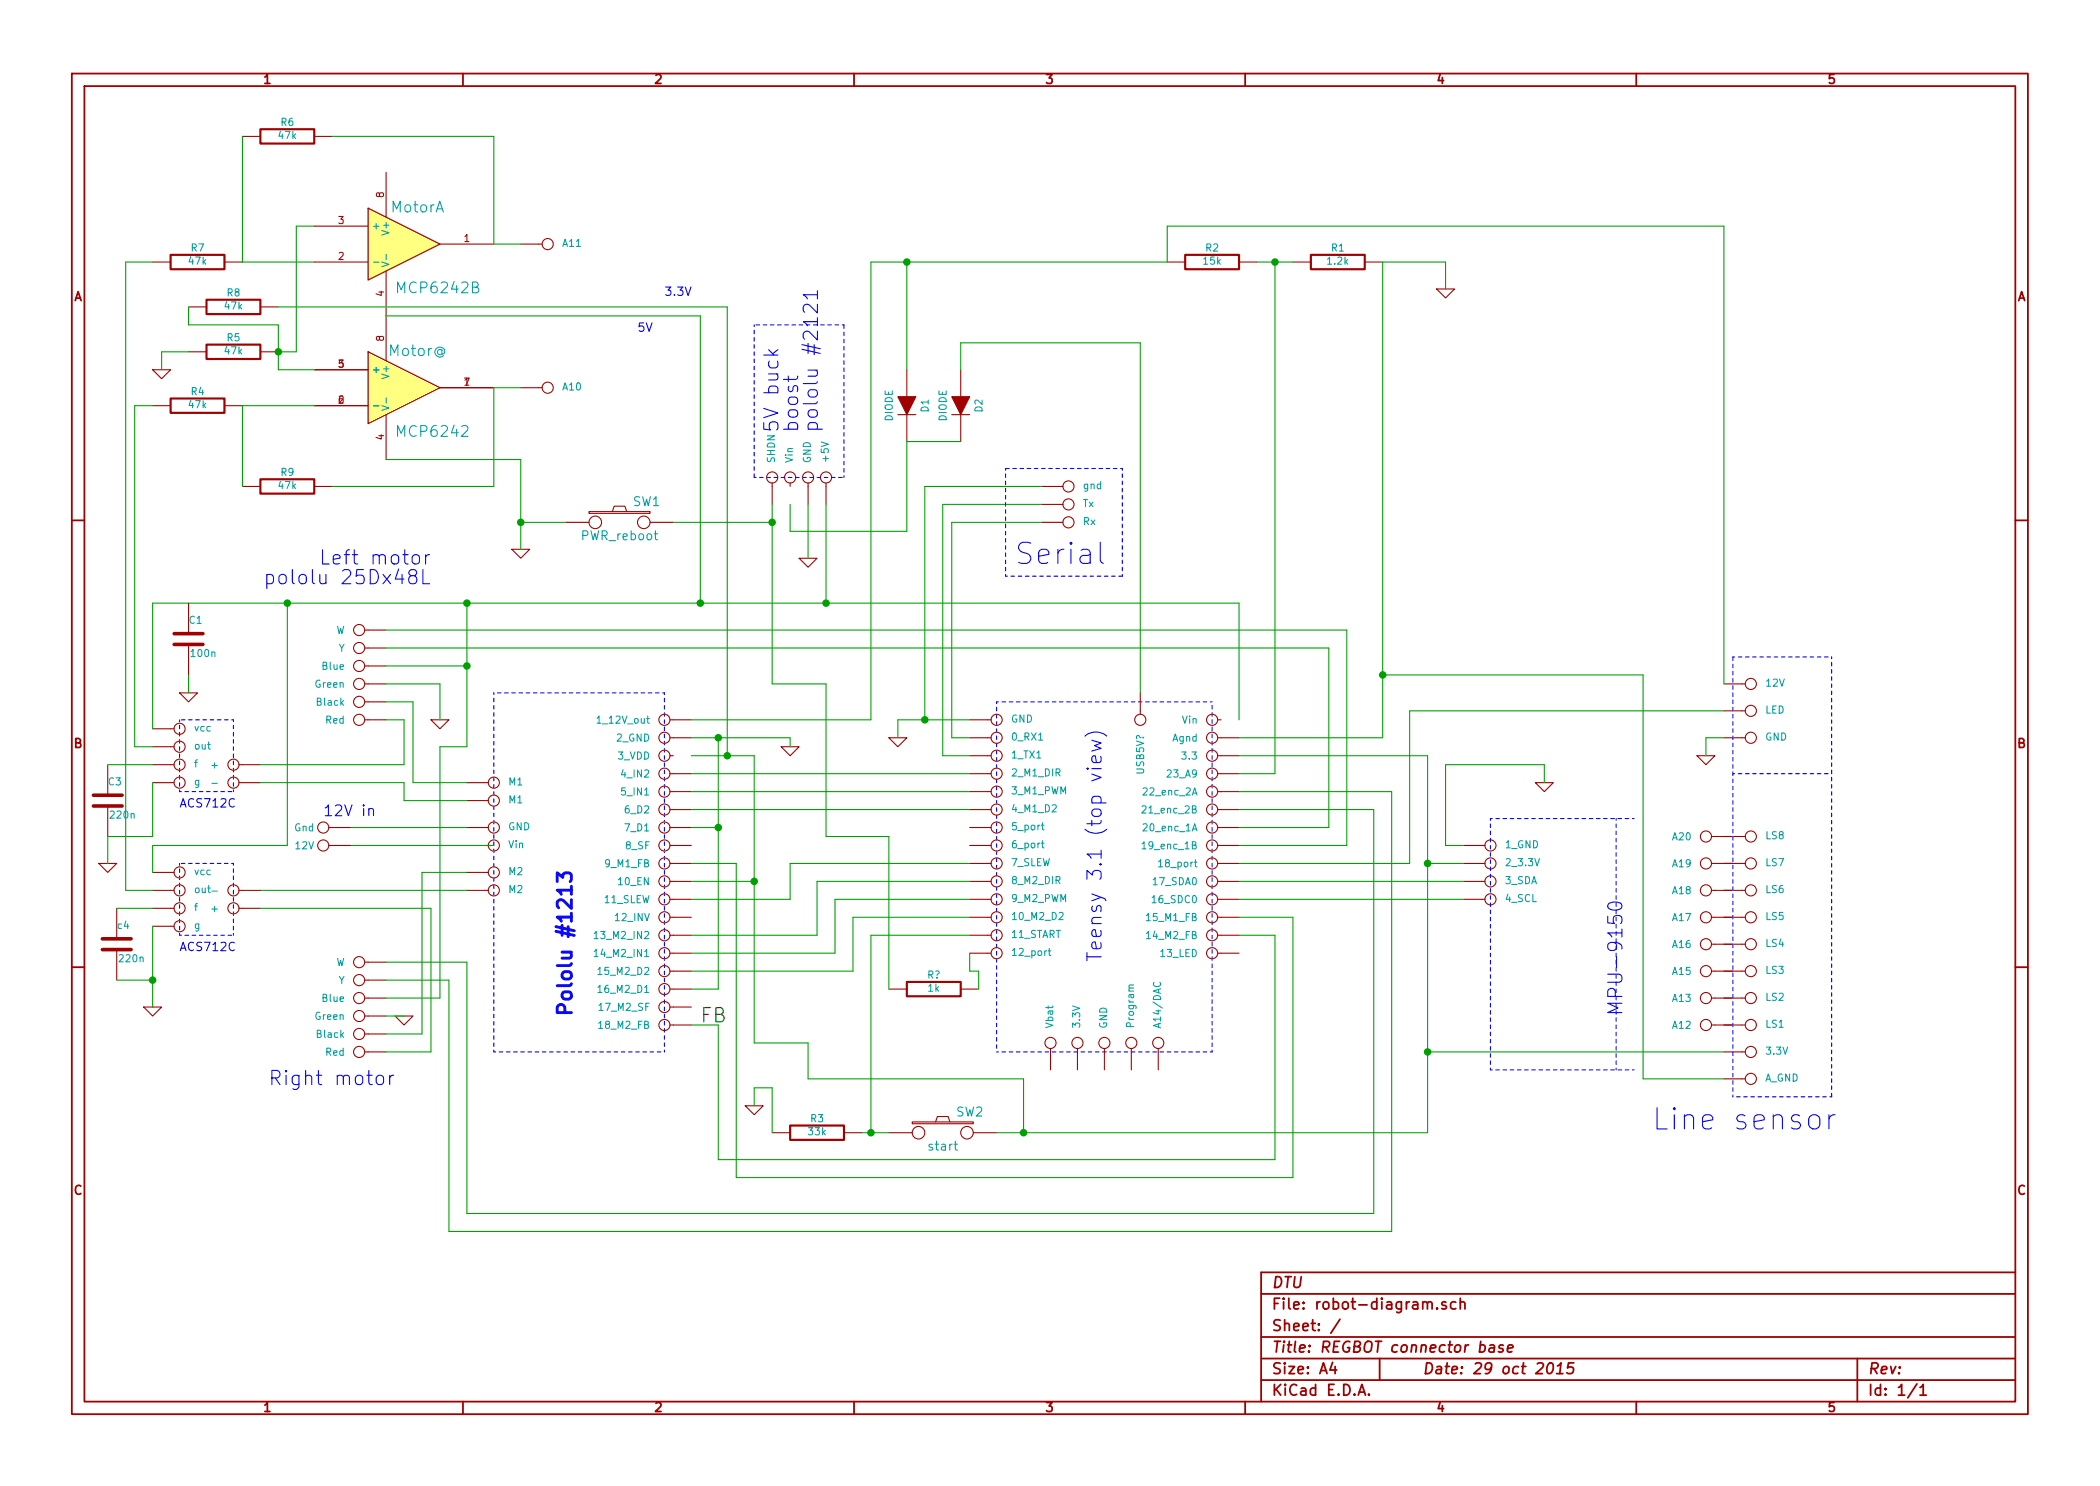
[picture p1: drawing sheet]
<svg xmlns="http://www.w3.org/2000/svg" width="297mm" height="210mm" viewBox="0 0 297 210" stroke-linecap="round" stroke-linejoin="round" font-family="sans-serif">
<g fill="none" stroke="#a00000" stroke-width=".25">
<path d="M10.2 10.4h276.6v189.7h-276.6zM11.9 12.2h273.2v186.1h-273.2zM65.5 10.4v1.8M120.8 10.4v1.8M176.1 10.4v1.8M231.4 10.4v1.8M10.2 73.6h1.7M285.1 73.6h1.7M10.2 136.8h1.7M285.1 136.8h1.7M65.5 198.3v1.8M120.8 198.3v1.8"/>
<path d="M176.1 198.3v1.8M178.4 183.1h106.7M178.4 189.2h106.7M178.4 195.3h106.7M178.4 192.2h106.7M188.5 192.8l-.4 1h1M188.8 193.3v1.1M189.5 186.7l-1.3 1.9M192.1 197.4l.5-1.5 .5 1.5M192.3 197h.7M193.6 197.3h.1l-.1 .1-.1-.1h.1v.1M195.1 192.2v3.1"/>
<path d="M201.9 184.4a.35 .35 0 0 1 .3-.2 .35 .35 0 0 1 .4 .2v.8M203.3 185.1h.1l-.1 .1-.1-.1h.1v.1M204.5 184.3l-.3-.1-.3 .2 .1 .2 .5 .2 .1 .1-.1 .2-.1 .1-.5-.1M205.9 184.3a.48 .48 0 0 0-.6 0l-.1 .6a.48 .48 0 0 0 .7 .2M206.6 184.3a.38 .38 0 0 1 .6 .1v.8M206.6 183.7v1.5M209.4 190.4l.1-.1 .5 .1 .1 .2-.1 .4a.52 .52 0 0 1-.7 .2M210.7 190.4l.2-.1 .4 .1 .1 .1-.1 .8M211.4 190.7h-.5a.35 .35 0 0 0-.3 .5l.2 .1 .5-.1M212.6 190.4l-.3-.1-.2 .1-.1 .2 .2 .2 .4 .1v.2l-.2 .2-.5-.1M213.2 190.8l.8-.1-.1-.3-.1-.1-.4 .1-.2 .7 .2 .2 .4-.1M219.1 192.9a.34 .34 0 0 1 .6 .2 .87 .87 0 0 1-.6 1.3l-.2-.1a1.13 1.13 0 0 1 .2-1.4z"/>
<path d="M220.2 194.4h.9M220.3 193.3l.5-.5-.2 1.6M222.6 192.8h-.7l-.2 .8 .2-.2 .6 .1 .1 .2-.2 .5a.62 .62 0 0 1-.8 0M231.4 198.3v1.8M262.7 192.2v6.1M271.1 195.8l-1.3 2M271.6 196.3l.4-.4v1.5M271.6 197.4h.9M285.1 180h-106.7v18.3"/>
</g>
<g fill="none" stroke="#00f" stroke-width=".15" stroke-dasharray=".5" stroke-dashoffset=".3">
<path d="M106.7 46v21.6M119.4 46h-12.7M106.7 67.6h12.7M119.4 67.6v-21.6M142.2 66.3v15.2M158.7 66.3h-16.5M69.8 98v50.8M94 98h-24.2M141 99.3v49.5M142.2 81.5h16.5M158.7 81.5v-15.2M171.4 99.3h-30.4"/>
<path d="M245.1 93h14M259.1 93v62.2M25.4 101.8v10.2M25.4 112h7.6M33 112v-10.2M33 101.8h-7.6M210.8 115.8v35.6M231.1 115.8h-20.3M245.1 109.5h14M25.4 122.2v10.1M25.4 132.3h7.6M33 122.2h-7.6"/>
<path d="M33 132.3v-10.1M69.8 148.8h24.2M94 148.8v-50.8M141 148.8h30.4M171.4 148.8v-49.5M210.8 151.4h20.3M228.6 151.4v-35.6M245.1 155.2v-62.2M259.1 155.2h-14"/>
</g>
<path d="M78.8 124.7v-1.2l.8 .6a.49 .49 0 0 1 .4-.6h.4l.3 .2 .1 .7-.2 .3M80.8 125.4v1.1" fill="none" stroke="#00f" stroke-width=".41"/>
<g fill="none" stroke="#a00000" stroke-width=".15">
<path d="M34.3 19.3h2.5M44.4 19.3h2.6M21.6 37.1h2.5M31.7 37.1h2.6M44.4 37.1h7.7M44.4 32h7.7M52.1 29.5l10.1 5-10.1 5.1zM54.6 24.4v6.3M54.6 38.3v12.7M62.2 34.5h7.6M73.7 34.5h3M165.1 37.1h2.5"/>
<path d="M175.3 37.1h2.5M182.9 37.1h2.5M193 37.1h2.6M21.6 52.3h2.5l-1.2 1.3zM21.6 57.4h2.5M26.7 49.8h2.5M26.7 43.4h2.5M31.7 57.4h2.6M36.8 49.8h2.6M36.8 43.4h2.6M44.4 57.4h7.7M44.4 52.3h7.7"/>
<path d="M52.1 49.8l10.1 5.1-10.1 5zM54.6 58.7v6.3M62.2 54.9h7.6M73.7 54.9h3M127 58.7h2.5M128.3 52.3v3.8M128.3 58.7v3.8M134.6 58.7h2.6M135.9 52.3v3.8M135.9 58.7v3.8M203.2 40.9h2.5l-1.2 1.3zM34.3 68.8h2.5"/>
<path d="M44.4 68.8h2.6M72.4 77.7h2.5l-1.2 1.3zM80 73.9h3.3M83.3 72.4h8.6v.2h-8.6zM86.6 72.4l.3-.8h1.5l.2 .8M91.9 73.9h3.3M109.2 68.3v3.1M111.8 68.3v.5M113 79h2.6l-1.3 1.3zM114.3 68.3v3.1M116.8 68.3v3.1M147.3 73.9h3.1"/>
<path d="M147.3 68.8h3.1M147.3 71.4h3.1M25.4 98h2.5l-1.2 1.3zM26.7 85.3v4.4M26.7 91.2v4.3M51.6 89.1h3M51.6 91.7h3M51.6 96.8h3M51.6 99.3h3M51.6 94.2h3M161.3 98v3.1M243.8 96.8h3.1"/>
<path d="M15.2 108.2v4.3M15.2 114v4.4M21.6 110.7h3M21.6 108.2h3M21.6 105.7h3M21.6 103.1h3M33.8 110.7h3M33.8 108.2h3M46.5 117.1h3M46.5 119.6h3M51.6 101.8h3M61 101.8h2.5l-1.3 1.3z"/>
<path d="M66 117.1h3.1M66 113.3h3.1M66 110.7h3.1M68.6 119.6h.5M94.7 101.8h3.1M94.7 104.4h3.1M94.7 106.9h.5M94.7 109.5h3.1M94.7 112h3.1M94.7 114.5h3.1M94.7 117.1h3.1M94.7 119.6h3.1"/>
<path d="M110.5 105.7h2.5l-1.2 1.2zM125.7 104.4h2.6l-1.3 1.3zM137.2 101.8h3M137.2 104.4h3M137.2 106.9h3M137.2 109.5h3M137.2 112h3M137.2 114.5h3M137.2 117.1h3M137.2 119.6h3M172.2 101.8h.5M172.2 104.4h3.1"/>
<path d="M172.2 106.9h3.1M172.2 109.5h3.1M172.2 112h3.1M172.2 114.5h3.1M172.2 117.1h3.1M172.2 119.6h3.1M207 119.6h3.1M217.2 110.7h2.5l-1.3 1.3zM240 106.9h2.6l-1.3 1.3zM242.1 118.4h4.8M243.8 104.4h3.1M243.8 100.6h3.1"/>
<path d="M14 122.2h2.5l-1.3 1.2zM16.5 128.5v4.3M16.5 134.4v4.3M21.6 126h3M21.6 123.4h3M21.6 128.5h3M21.6 131.1h3M33.8 126h3M33.8 128.5h3M51.6 136.1h3M51.6 138.7h3M66 126h3.1"/>
<path d="M66 123.4h3.1M94.7 122.2h3.1M94.7 124.7h3.1M94.7 127.2h3.1M94.7 129.8h3.1M94.7 132.3h3.1M94.7 134.9h3.1M94.7 137.4h3.1M94.7 139.9h3.1M125.7 139.9h2.6M135.9 139.9h2.5M137.2 122.2h3"/>
<path d="M137.2 124.7h3M137.2 127.2h3M137.2 129.8h3M137.2 132.3h3M137.2 134.9h3M172.2 122.2h3.1M172.2 124.7h3.1M172.2 127.2h3.1M172.2 129.8h3.1M172.2 132.3h3.1M172.2 134.9h3.1M207 122.2h3.1"/>
<path d="M207 124.7h3.1M207 127.2h3.1M242.1 122.2h4.8M242.1 129.8h4.8M242.1 137.4h4.8M242.1 126h4.8M242.1 133.6h4.8M20.3 142.5h2.6l-1.3 1.3zM51.6 143.8h3M51.6 146.3h3M51.6 148.8h3M51.6 141.2h3"/>
<path d="M55.9 143.8h2.5l-1.3 1.2zM94.7 142.5h3.1M94.7 145h3.1M105.4 156.5h2.5l-1.2 1.2zM129 158.7h8.7v.3h-8.7zM132.3 158.7l.3-.7h1.5l.3 .7M148.6 148.3v3.1M152.4 148.3v3.1M156.2 148.3v3.1M160 148.3v3.1M163.8 148.3v3.1M242.1 145h4.8"/>
<path d="M242.1 141.2h4.8M243.8 148.8h3.1M243.8 152.6h3.1M109.2 160.3h2.6M119.4 160.3h2.5M125.7 160.3h3.3M137.7 160.3h3.3"/>
<circle cx="77.5" cy="34.5" r=".79"/>
<circle cx="77.5" cy="54.9" r=".79"/>
<circle cx="84.2" cy="73.9" r=".89"/>
<circle cx="91.1" cy="73.9" r=".89"/>
<circle cx="109.2" cy="67.6" r=".79"/>
<circle cx="111.8" cy="67.6" r=".79"/>
<circle cx="114.3" cy="67.6" r=".79"/>
<circle cx="116.8" cy="67.6" r=".79"/>
<circle cx="151.1" cy="71.4" r=".79"/>
<circle cx="151.1" cy="73.9" r=".79"/>
<circle cx="151.1" cy="68.8" r=".79"/>
<circle cx="50.8" cy="94.2" r=".79"/>
<circle cx="50.8" cy="89.1" r=".79"/>
<circle cx="50.8" cy="91.7" r=".79"/>
<circle cx="50.8" cy="99.3" r=".79"/>
<circle cx="50.8" cy="96.8" r=".79"/>
<circle cx="247.6" cy="96.8" r=".79"/>
<circle cx="25.4" cy="105.7" r=".79"/>
<circle cx="25.4" cy="110.7" r=".79"/>
<circle cx="25.4" cy="108.2" r=".79"/>
<circle cx="25.4" cy="103.1" r=".79"/>
<circle cx="33" cy="108.2" r=".79"/>
<circle cx="33" cy="110.7" r=".79"/>
<circle cx="45.7" cy="119.6" r=".79"/>
<circle cx="45.7" cy="117.1" r=".79"/>
<circle cx="50.8" cy="101.8" r=".79"/>
<circle cx="69.8" cy="113.3" r=".79"/>
<circle cx="69.8" cy="110.7" r=".79"/>
<circle cx="69.8" cy="117.1" r=".79"/>
<circle cx="69.8" cy="119.6" r=".79"/>
<circle cx="94" cy="106.9" r=".79"/>
<circle cx="94" cy="104.4" r=".79"/>
<circle cx="94" cy="109.5" r=".79"/>
<circle cx="94" cy="112" r=".79"/>
<circle cx="94" cy="119.6" r=".79"/>
<circle cx="94" cy="101.8" r=".79"/>
<circle cx="94" cy="117.1" r=".79"/>
<circle cx="94" cy="114.5" r=".79"/>
<circle cx="141" cy="106.9" r=".79"/>
<circle cx="141" cy="112" r=".79"/>
<circle cx="141" cy="109.5" r=".79"/>
<circle cx="141" cy="101.8" r=".79"/>
<circle cx="141" cy="117.1" r=".79"/>
<circle cx="141" cy="119.6" r=".79"/>
<circle cx="141" cy="114.5" r=".79"/>
<circle cx="141" cy="104.4" r=".79"/>
<circle cx="161.3" cy="101.8" r=".79"/>
<circle cx="171.4" cy="104.4" r=".79"/>
<circle cx="171.4" cy="119.6" r=".79"/>
<circle cx="171.4" cy="106.9" r=".79"/>
<circle cx="171.4" cy="101.8" r=".79"/>
<circle cx="171.4" cy="112" r=".79"/>
<circle cx="171.4" cy="109.5" r=".79"/>
<circle cx="171.4" cy="114.5" r=".79"/>
<circle cx="171.4" cy="117.1" r=".79"/>
<circle cx="210.8" cy="119.6" r=".79"/>
<circle cx="241.3" cy="118.4" r=".79"/>
<circle cx="247.6" cy="118.4" r=".79"/>
<circle cx="247.6" cy="100.6" r=".79"/>
<circle cx="247.6" cy="104.4" r=".79"/>
<circle cx="25.4" cy="128.5" r=".79"/>
<circle cx="25.4" cy="131.1" r=".79"/>
<circle cx="25.4" cy="123.4" r=".79"/>
<circle cx="25.4" cy="126" r=".79"/>
<circle cx="33" cy="128.5" r=".79"/>
<circle cx="33" cy="126" r=".79"/>
<circle cx="50.8" cy="136.1" r=".79"/>
<circle cx="50.8" cy="138.7" r=".79"/>
<circle cx="69.8" cy="123.4" r=".79"/>
<circle cx="69.8" cy="126" r=".79"/>
<circle cx="94" cy="132.3" r=".79"/>
<circle cx="94" cy="139.9" r=".79"/>
<circle cx="94" cy="137.4" r=".79"/>
<circle cx="94" cy="129.8" r=".79"/>
<circle cx="94" cy="134.9" r=".79"/>
<circle cx="94" cy="127.2" r=".79"/>
<circle cx="94" cy="122.2" r=".79"/>
<circle cx="94" cy="124.7" r=".79"/>
<circle cx="141" cy="132.3" r=".79"/>
<circle cx="141" cy="129.8" r=".79"/>
<circle cx="141" cy="134.9" r=".79"/>
<circle cx="141" cy="127.2" r=".79"/>
<circle cx="141" cy="122.2" r=".79"/>
<circle cx="141" cy="124.7" r=".79"/>
<circle cx="171.4" cy="129.8" r=".79"/>
<circle cx="171.4" cy="132.3" r=".79"/>
<circle cx="171.4" cy="134.9" r=".79"/>
<circle cx="171.4" cy="127.2" r=".79"/>
<circle cx="171.4" cy="122.2" r=".79"/>
<circle cx="171.4" cy="124.7" r=".79"/>
<circle cx="210.8" cy="127.2" r=".79"/>
<circle cx="210.8" cy="122.2" r=".79"/>
<circle cx="210.8" cy="124.7" r=".79"/>
<circle cx="241.3" cy="129.8" r=".79"/>
<circle cx="241.3" cy="133.6" r=".79"/>
<circle cx="241.3" cy="137.4" r=".79"/>
<circle cx="241.3" cy="126" r=".79"/>
<circle cx="241.3" cy="122.2" r=".79"/>
<circle cx="247.6" cy="133.6" r=".79"/>
<circle cx="247.6" cy="137.4" r=".79"/>
<circle cx="247.6" cy="129.8" r=".79"/>
<circle cx="247.6" cy="122.2" r=".79"/>
<circle cx="247.6" cy="126" r=".79"/>
<circle cx="50.8" cy="141.2" r=".79"/>
<circle cx="50.8" cy="146.3" r=".79"/>
<circle cx="50.8" cy="148.8" r=".79"/>
<circle cx="50.8" cy="143.8" r=".79"/>
<circle cx="94" cy="145" r=".79"/>
<circle cx="94" cy="142.5" r=".79"/>
<circle cx="148.6" cy="147.6" r=".79"/>
<circle cx="152.4" cy="147.6" r=".79"/>
<circle cx="156.2" cy="147.6" r=".79"/>
<circle cx="160" cy="147.6" r=".79"/>
<circle cx="163.8" cy="147.6" r=".79"/>
<circle cx="241.3" cy="145" r=".79"/>
<circle cx="241.3" cy="141.2" r=".79"/>
<circle cx="247.6" cy="148.8" r=".79"/>
<circle cx="247.6" cy="141.2" r=".79"/>
<circle cx="247.6" cy="145" r=".79"/>
<circle cx="247.6" cy="152.6" r=".79"/>
<circle cx="129.9" cy="160.3" r=".89"/>
<circle cx="136.8" cy="160.3" r=".89"/>
</g>
<path d="M52.8 37.1h.8M54 37.1l1 .3-1 .3M54.6 36v.7M52.8 57.4h.8M54 57.4l1 .3-1 .4M54.6 56.3v.7M148.3 134.5h.3M148.4 134.2v.8l.2 .2M160.4 139.4h-.7v.3l.1 .1M168.9 122h.4M169.1 121.6v.9l.2 .2" fill="none" stroke="#00a0a0" stroke-width=".15"/>
<g fill="none" stroke="#00f" stroke-width=".15">
<path d="M108.7 49.5l.8 .7M110 49.5l-.7 .6M111.5 53.2v.8M112.8 53.2v.4l-.3 .1h-1.7M115.6 43v1.3l-1.1-1.2a.55 .55 0 0 0-.9 .3v.5l.2 .3M115.6 41.7h-2l.5 .4 .1 .2M115.6 41.1v1.2M45.6 77.8v2h1M60.8 78.5a.5 .5 0 0 0-.6 .4M155.6 76.7v2.6l.2 .3 .3 .1M37.7 81.4a.67 .67 0 0 1 .9 .1l.1 .2-.1 .7a.71 .71 0 0 1-.9 .1M37.7 81.3v2"/>
<path d="M39.5 81.5a.54 .54 0 0 1 1 .2v.5a.54 .54 0 0 1-.5 .4 .54 .54 0 0 1-.6-.4v-.5zM59.8 80.6v2h1M52.2 114.5a.38 .38 0 0 1 .6 .1v.8M153.5 104.2a2.29 2.29 0 0 1 3 0M154.4 104.7l1.4 .4-1 .4 1 .4-1.4 .4M155.7 107l.1 .6-.1 .2-.2 .1h-.8l-.2-.1-.1-.2 .1-.6 .4-.1 .2 1M227.6 127.8a1.64 1.64 0 0 1 1.7 .1 .49 .49 0 0 1-.3 .8 1.22 1.22 0 0 1-1.6-.4zM38.5 152.5h.7a.55 .55 0 0 0 .4-.5 .55 .55 0 0 0-.4-.5h-.7v2M38.9 152.5l.7 1M55.7 152.1a.5 .5 0 0 0-.6 .4M256 158a.81 .81 0 0 1 .8-.3 .81 .81 0 0 1 .6 .6v.9a.81 .81 0 0 1-.8 .6 .81 .81 0 0 1-.8-.6v-.9zM258.7 157.7v2"/>
<path d="M259.6 157.7a.77 .77 0 0 0-.9 .6"/>
</g>
<g fill="none" stroke="#00a000" stroke-width=".15">
<path d="M34.3 19.3v17.8h10.1M47 19.3h22.8v15.2h3.9M21.6 37.1h-3.8v88.9h3.8M44.4 32h-2.5v17.8h-2.5M128.3 37.1v15.2M177.8 37.1h5.1M180.3 37.1v72.4h-5M21.6 57.4h-2.6v48.3h2.6M26.7 43.4v2.6h12.7v6.3h5M26.7 49.8h-3.8v2.5M39.4 43.4h63.5v63.5M44.4 57.4h-10.1v11.4"/>
<path d="M54.6 44.7h44.5v40.6M73.7 54.9h-3.9v13.9h-22.8M135.9 52.3v-3.8h25.4v49.5M204.5 40.9v-3.8h-8.9v67.3h-20.3M54.6 65h19.1v12.7M73.7 73.9h6.3M95.2 73.9h14M109.2 71.4v25.4h7.6v21.6h8.9v21.5M114.3 71.4v7.6M116.8 71.4v13.9M135.9 62.5h-7.6v12.7h-16.5v-3.8M147.3 73.9h-12.7v30.5h2.6"/>
<path d="M147.3 71.4h-14v35.5h3.9M147.3 68.8h-16.5v33M26.7 95.5v2.5M40.6 85.3v34.3h-19v3.8M54.6 99.3h3.8v11.4h7.6M54.6 96.8h7.6v5M54.6 94.2h11.4M54.6 89.1h135.9v30.5h-15.2M54.6 91.7h133.4v25.4h-12.7M66 85.3v20.4h-3.8v35.5h-7.6M195.6 95.5h36.8v57.1h11.4M243.8 96.8v-64.8h-78.7v5.1h-41.9v64.7h-25.4"/>
<path d="M15.2 108.2h6.4M21.6 110.7v7.7h-6.4v3.8M36.8 110.7h20.3v2.6h8.9M49.5 119.6h20.3M49.5 117.1h16.5M54.6 101.8h2.5v6.4h-20.3M97.8 106.9h8.9v40.7h7.6v5h30.5v7.7M97.8 104.4h14v1.3M97.8 112h39.4M97.8 114.5h39.4M97.8 117.1h3.8M97.8 109.5h39.4"/>
<path d="M101.6 104.4v35.5h-3.8M137.2 101.8h-10.2v2.6M175.3 101.8v-16.5h-153.7v17.8M175.3 114.5h19v57.2h-128.3v-35.6h-11.4M175.3 106.9h26.6v53.4h-60.9M175.3 112h21.5v62.2h-133.3v-35.5h-8.9M218.4 110.7v-2.5h-13.9v11.4h2.5M243.8 100.6h-44.4v21.6h-24.1M243.8 104.4h-2.5v2.5M16.5 138.7h5.1M16.5 128.5h5.1M21.6 131.1v11.4"/>
<path d="M36.8 126h29.2M36.8 128.5h24.2v20.3h-6.4M66 123.4h-6.3v22.9h-5.1M97.8 124.7h8.9M97.8 122.2h6.3v44.4h78.8v-36.8h-7.6M137.2 122.2h-25.4v5h-14M137.2 127.2h-19.1v7.7h-20.3M137.2 124.7h-21.6v7.6h-17.8M137.2 132.3h-14v28M137.2 129.8h-16.6v7.6h-22.8M137.2 134.9v2.5h1.2v2.5M175.3 127.2h31.7"/>
<path d="M175.3 124.7h31.7M175.3 132.3h5v31.8h-78.7v-19.1h-3.8M201.9 122.2h5.1M54.6 143.8h2.5M106.7 156.5v-2.6h2.5v6.4M201.9 148.8h41.9M121.9 160.3h3.8"/>
</g>
<g fill="#00a000" stroke="#00a000" stroke-width=".25">
<circle cx="66" cy="94.2" r=".41"/>
<circle cx="116.8" cy="85.3" r=".41"/>
<circle cx="128.3" cy="37.1" r=".41"/>
<circle cx="180.3" cy="37.1" r=".41"/>
<circle cx="201.9" cy="122.2" r=".41"/>
<circle cx="123.2" cy="160.3" r=".41"/>
<circle cx="144.8" cy="160.3" r=".41"/>
<circle cx="106.7" cy="124.7" r=".41"/>
<circle cx="101.6" cy="117.1" r=".41"/>
<circle cx="101.6" cy="104.4" r=".41"/>
<circle cx="195.6" cy="95.5" r=".41"/>
<circle cx="201.9" cy="148.8" r=".41"/>
<circle cx="66" cy="85.3" r=".41"/>
<circle cx="40.6" cy="85.3" r=".41"/>
<circle cx="21.6" cy="138.7" r=".41"/>
<circle cx="39.4" cy="49.8" r=".41"/>
<circle cx="99.1" cy="85.3" r=".41"/>
<circle cx="73.7" cy="73.9" r=".41"/>
<circle cx="102.9" cy="106.9" r=".41"/>
<circle cx="130.8" cy="101.8" r=".41"/>
<circle cx="109.2" cy="73.9" r=".41"/>
</g>
<g fill="#a00000" stroke="#a00000" stroke-width=".15">
<path d="M127 56.1h2.5l-1.2 2.6z"/>
<path d="M134.6 56.1h2.6l-1.3 2.6z"/>
</g>
<path d="M36.8 18.3h7.6v2h-7.6zM24.1 36.1h7.6v2h-7.6zM167.6 36.1h7.7v2h-7.7zM185.4 36.1h7.6v2h-7.6zM24.1 56.4h7.6v2h-7.6zM29.2 48.8h7.6v2h-7.6zM29.2 42.4h7.6v2h-7.6zM36.8 67.8h7.6v2h-7.6zM128.3 138.9h7.6v2.1h-7.6zM111.8 159.3h7.6v2h-7.6z" fill="none" stroke="#a00000" stroke-width=".3"/>
<g fill="#ffff80" stroke="#ffff80" stroke-width=".25">
<path d="M52.1 49.8l10.1 5.1-10.1 5z"/>
<path d="M52.1 29.5l10.1 5-10.1 5.1z"/>
</g>
<path d="M24.6 91.2h4.1M24.6 89.7h4.1M13.2 114h4.1M13.2 112.5h4.1M14.5 134.4h4M14.5 132.8h4" fill="none" stroke="#a00000" stroke-width=".51"/>
<g font-size="4.2" fill="#00f">
<text x="143.5" y="80">Serial</text>
<text x="233.7" y="160">Line sensor</text>
</g>
<g font-size="2.8" fill="#00f">
<text x="110.2" y="61.2" transform="rotate(-90 110.2 61.2)">5V buck</text>
<text x="113" y="61.2" transform="rotate(-90 113 61.2)">boost</text>
<text x="115.8" y="61.2" transform="rotate(-90 115.8 61.2)">pololu #2121</text>
<text x="40.3" y="82.8">pololu 25Dx48L</text>
<text x="47.1" y="80">Left motor</text>
<text x="156" y="136.1" transform="rotate(-90 156 136.1)">Teensy 3.1 (top view)</text>
<text x="81" y="143.8" transform="rotate(-90 81 143.8)">Pololu #1213</text>
<text x="229.6" y="143.8" transform="rotate(-90 229.6 143.8)">MPU-9150</text>
<text x="40.1" y="153.7">Right motor</text>
</g>
<text font-size="2.8" x="99.1" y="144.8">FB</text>
<g font-size="2.1" fill="#00a0a0">
<text x="55.3" y="30.1">MotorA</text>
<text x="56.4" y="41.6">MCP6242B</text>
<text x="55" y="50.5">Motor@</text>
<text x="56.4" y="61.9">MCP6242</text>
</g>
<text font-size="2.1" fill="#00f" x="45.7" y="115.6">12V in</text>
<g font-size="2.1" fill="#a00000">
<text x="179.9" y="185.4">File: robot-diagram.sch</text>
<text x="179.9" y="182.3">DTU</text>
<text x="179.9" y="191.5">Title: REGBOT connector base</text>
<text x="179.9" y="188.4">Sheet: /</text>
<text x="179.9" y="197.6">KiCad E.D.A.</text>
<text x="179.9" y="194.5">Size: A4</text>
<text x="201.2" y="194.5">Date: 29 oct 2015</text>
<text x="264.2" y="194.5">Rev:</text>
<text x="264.2" y="197.6">Id: 1/1</text>
</g>
<g font-size="1.8" fill="#a00000">
<text x="37.3" y="11.9">1</text>
<text x="92.7" y="11.9">2</text>
<text x="148" y="11.9">3</text>
<text x="203.3" y="11.9">4</text>
<text x="258.6" y="11.9">5</text>
<text x="10.4" y="42.7">A</text>
<text x="285.3" y="42.7">A</text>
<text x="10.4" y="105.9">B</text>
<text x="285.3" y="105.9">B</text>
<text x="10.4" y="169.1">C</text>
<text x="285.3" y="169.1">C</text>
<text x="37.3" y="199.8">1</text>
<text x="92.7" y="199.8">2</text>
<text x="148" y="199.8">3</text>
<text x="203.3" y="199.8">4</text>
<text x="258.6" y="199.8">5</text>
</g>
<g font-size="1.8" fill="#00a0a0">
<text x="89.5" y="71.7">SW1</text>
<text x="82.3" y="76.5">PWR_reboot</text>
<text x="135.3" y="158">SW2</text>
<text x="131.4" y="162.9">start</text>
</g>
<g font-size="1.7" fill="#00f">
<text x="94" y="41.9">3.3V</text>
<text x="90.2" y="47">5V</text>
<text x="25.4" y="114.3">ACS712C</text>
<text x="25.4" y="134.6">ACS712C</text>
</g>
<g font-size="1.4" fill="#00a0a0">
<text x="39.8" y="17.9">R6</text>
<text x="39.4" y="19.7">47k</text>
<text x="27.1" y="35.6">R7</text>
<text x="52.6" y="32.5">+</text>
<text x="55.1" y="33" transform="rotate(-90 55.1 33)">V+</text>
<text x="79.6" y="35">A11</text>
<text x="170.6" y="35.6">R2</text>
<text x="188.3" y="35.6">R1</text>
<text x="26.7" y="37.5">47k</text>
<text x="32.1" y="42">R8</text>
<text x="170.3" y="37.5">15k</text>
<text x="187.8" y="37.5">1.2k</text>
<text x="31.8" y="43.8">47k</text>
<text x="31.8" y="50.2">47k</text>
<text x="32.1" y="48.3">R5</text>
<text x="52.6" y="52.8">+</text>
<text x="55.1" y="53.3" transform="rotate(-90 55.1 53.3)">V+</text>
<text x="26.7" y="57.8">47k</text>
<text x="27.1" y="56">R4</text>
<text x="79.6" y="55.3">A10</text>
<text x="126.3" y="59.6" transform="rotate(-90 126.3 59.6)">DIODE</text>
<text x="131.4" y="58.3" transform="rotate(-90 131.4 58.3)">D1</text>
<text x="133.9" y="59.6" transform="rotate(-90 133.9 59.6)">DIODE</text>
<text x="139" y="58.3" transform="rotate(-90 139 58.3)">D2</text>
<text x="109.7" y="65.5" transform="rotate(-90 109.7 65.5)">SHDN</text>
<text x="112.2" y="65.5" transform="rotate(-90 112.2 65.5)">Vin</text>
<text x="114.7" y="65.6" transform="rotate(-90 114.7 65.6)">GND</text>
<text x="117.3" y="65.2" transform="rotate(-90 117.3 65.2)">+5V</text>
<text x="39.4" y="69.2">47k</text>
<text x="39.8" y="67.4">R9</text>
<text x="153.1" y="71.8">Tx</text>
<text x="153.2" y="69.3">gnd</text>
<text x="153.2" y="74.3">Rx</text>
<text x="26.8" y="88.3">C1</text>
<text x="47.5" y="89.7">W</text>
<text x="27.1" y="93">100n</text>
<text x="45.6" y="94.8">Blue</text>
<text x="47.9" y="92.3">Y</text>
<text x="44.6" y="97.4">Green</text>
<text x="44.8" y="99.9">Black</text>
<text x="249.7" y="101">LED</text>
<text x="249.8" y="97.2">12V</text>
<text x="27.5" y="103.6">vcc</text>
<text x="27.5" y="106.1">out</text>
<text x="46.1" y="102.4">Red</text>
<text x="84.6" y="102.4">1_12V_out</text>
<text x="87.2" y="105">2_GND</text>
<text x="87.4" y="107.5">3_VDD</text>
<text x="143" y="102.3">GND</text>
<text x="143.1" y="107.4">1_TX1</text>
<text x="143.2" y="104.8">0_RX1</text>
<text x="165.8" y="105">Agnd</text>
<text x="167.2" y="102.4">Vin</text>
<text x="167.2" y="107.5">3.3</text>
<text x="249.7" y="104.8">GND</text>
<text x="15.3" y="111.2">C3</text>
<text x="27.5" y="111.2">g</text>
<text x="27.5" y="108.6">f</text>
<text x="29.9" y="108.8">+</text>
<text x="30.1" y="111.3">-</text>
<text x="72" y="113.7">M1</text>
<text x="72" y="111.2">M1</text>
<text x="87.9" y="110.1">4_IN2</text>
<text x="87.9" y="112.6">5_IN1</text>
<text x="143.1" y="112.4">3_M1_PWM</text>
<text x="143.2" y="109.9">2_M1_DIR</text>
<text x="161.8" y="112.6">22_enc_2A</text>
<text x="161.9" y="109.5" transform="rotate(-90 161.9 109.5)">USB5V?</text>
<text x="165.1" y="110.1">23_A9</text>
<text x="15.7" y="115.9">220n</text>
<text x="41.6" y="117.7">Gnd</text>
<text x="71.9" y="117.5">GND</text>
<text x="88.4" y="115.1">6_D2</text>
<text x="88.4" y="117.7">7_D1</text>
<text x="143.2" y="117.5">5_port</text>
<text x="143.2" y="115">4_M1_D2</text>
<text x="161.7" y="115.1">21_enc_2B</text>
<text x="161.8" y="117.7">20_enc_1A</text>
<text x="236.6" y="118.9">A20</text>
<text x="249.8" y="118.8">LS8</text>
<text x="27.5" y="123.9">vcc</text>
<text x="41.8" y="120.2">12V</text>
<text x="71.9" y="120.1">Vin</text>
<text x="72" y="123.9">M2</text>
<text x="85.6" y="122.8">9_M1_FB</text>
<text x="87.5" y="125.3">10_EN</text>
<text x="88.5" y="120.2">8_SF</text>
<text x="143" y="122.6">7_SLEW</text>
<text x="143.2" y="125.1">8_M2_DIR</text>
<text x="143.2" y="120.1">6_port</text>
<text x="161.7" y="120.2">19_enc_1B</text>
<text x="163.1" y="125.3">17_SDA0</text>
<text x="164" y="122.8">18_port</text>
<text x="212.9" y="125.1">3_SDA</text>
<text x="212.9" y="120.1">1_GND</text>
<text x="213.1" y="122.6">2_3.3V</text>
<text x="236.6" y="122.8">A19</text>
<text x="249.8" y="122.6">LS7</text>
<text x="16.6" y="131.5">c4</text>
<text x="27.5" y="131.5">g</text>
<text x="27.5" y="129">f</text>
<text x="27.5" y="126.4">out -</text>
<text x="29.9" y="129.1">+</text>
<text x="72" y="126.4">M2</text>
<text x="85.4" y="127.8">11_SLEW</text>
<text x="87" y="130.4">12_INV</text>
<text x="143.1" y="127.7">9_M2_PWM</text>
<text x="143.3" y="130.2">10_M2_D2</text>
<text x="162.2" y="130.4">15_M1_FB</text>
<text x="163" y="127.8">16_SDC0</text>
<text x="212.9" y="127.7">4_SCL</text>
<text x="236.6" y="126.6">A18</text>
<text x="236.6" y="130.4">A17</text>
<text x="249.8" y="126.4">LS6</text>
<text x="249.8" y="130.2">LS5</text>
<text x="17" y="136.2">220n</text>
<text x="47.5" y="136.7">W</text>
<text x="84.2" y="132.9">13_M2_IN2</text>
<text x="84.2" y="135.5">14_M2_IN1</text>
<text x="84.7" y="138">15_M2_D2</text>
<text x="143" y="132.8">11_START</text>
<text x="143.3" y="135.3">12_port</text>
<text x="162.2" y="132.9">14_M2_FB</text>
<text x="164.1" y="135.5">13_LED</text>
<text x="236.6" y="134.2">A16</text>
<text x="236.6" y="138">A15</text>
<text x="249.8" y="134">LS4</text>
<text x="249.8" y="137.8">LS3</text>
<text x="45.6" y="141.8">Blue</text>
<text x="47.9" y="139.3">Y</text>
<text x="84.7" y="140.5">16_M2_D1</text>
<text x="84.8" y="143.1">17_M2_SF</text>
<text x="131.1" y="138.5">R?</text>
<text x="131.3" y="140.4">1k</text>
<text x="236.6" y="141.8">A13</text>
<text x="249.8" y="141.7">LS2</text>
<text x="44.6" y="144.3">Green</text>
<text x="44.8" y="146.9">Black</text>
<text x="46.1" y="149.4">Red</text>
<text x="84.7" y="145.6">18_M2_FB</text>
<text x="149" y="145.4" transform="rotate(-90 149 145.4)">Vbat</text>
<text x="152.8" y="145.3" transform="rotate(-90 152.8 145.3)">3.3V</text>
<text x="156.6" y="145.6" transform="rotate(-90 156.6 145.6)">GND</text>
<text x="160.5" y="145.2" transform="rotate(-90 160.5 145.2)">Program</text>
<text x="164.3" y="145.2" transform="rotate(-90 164.3 145.2)">A14/DAC</text>
<text x="236.6" y="145.6">A12</text>
<text x="249.8" y="145.5">LS1</text>
<text x="249.9" y="149.3">3.3V</text>
<text x="249.6" y="153.1">A_GND</text>
<text x="114.4" y="160.7">33k</text>
<text x="114.7" y="158.8">R3</text>
</g>
<g font-size="1.4" fill="#a00000">
<text x="54.4" y="27.9" transform="rotate(-90 54.4 27.9)">8</text>
<text x="47.9" y="31.7">3</text>
<text x="65.7" y="34.3">1</text>
<text x="47.9" y="36.8">2</text>
<text x="54.4" y="41.9" transform="rotate(-90 54.4 41.9)">4</text>
<text x="47.9" y="52.1">5</text>
<text x="54.4" y="48.3" transform="rotate(-90 54.4 48.3)">8</text>
<text x="47.9" y="57.1">2</text>
<text x="65.7" y="54.6">1</text>
<text x="54.4" y="62.2" transform="rotate(-90 54.4 62.2)">4</text>
</g>
</svg>
